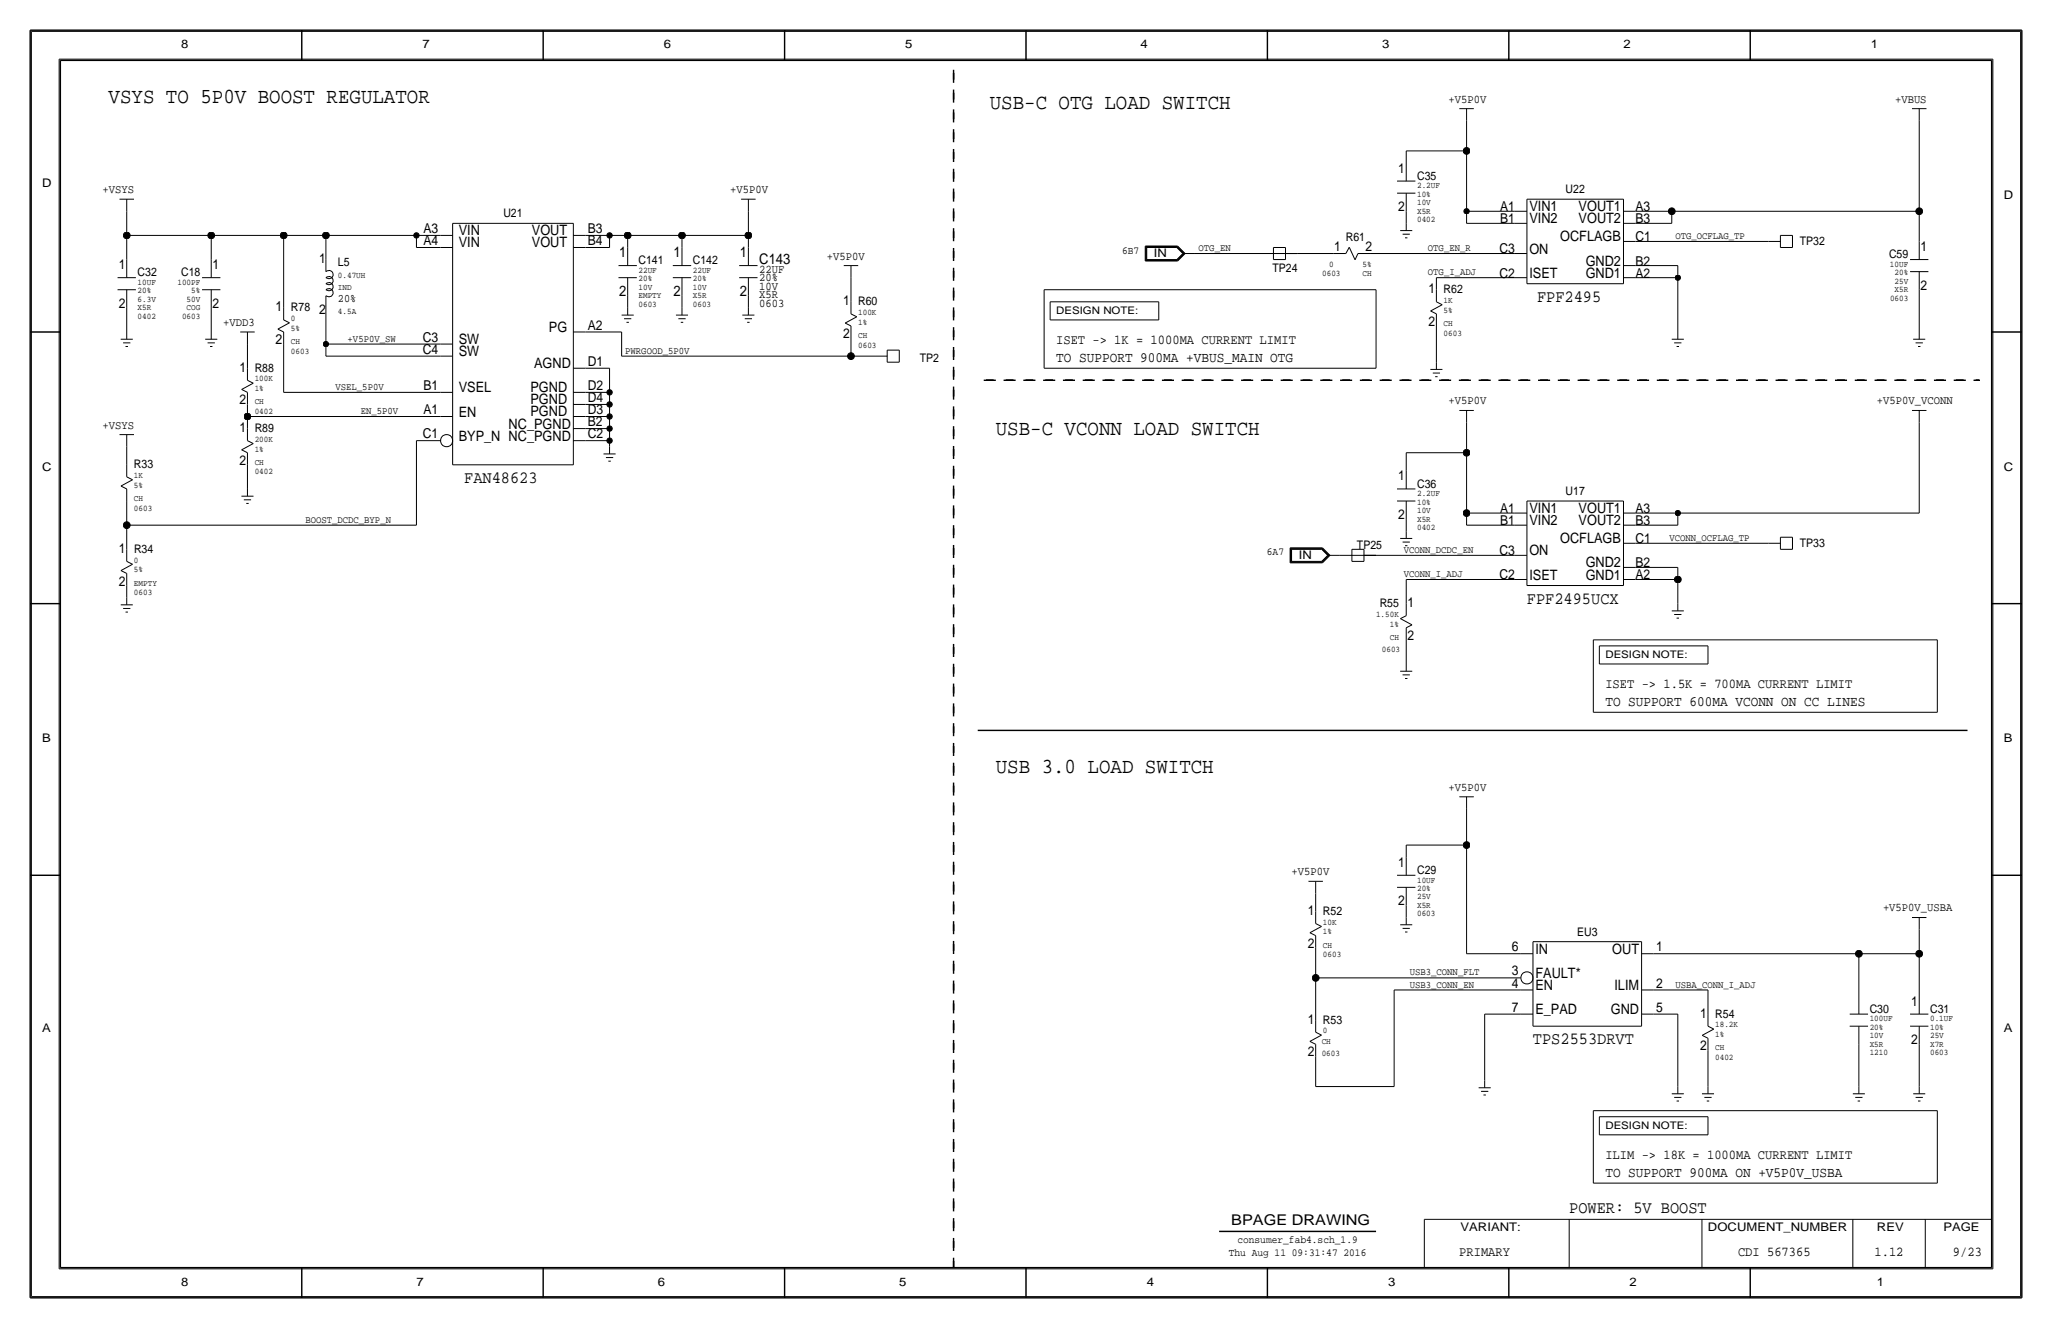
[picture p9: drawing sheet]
<svg xmlns="http://www.w3.org/2000/svg" width="432mm" height="279mm" viewBox="0 0 432 279" stroke-linecap="round" stroke-linejoin="round" font-family="sans-serif">
<g fill="none" stroke="#000" stroke-width=".21">
<path d="M6.6 6.6h418.6zM6.6 6.6v266.2zM12.4 12.4v254.6zM12.4 12.4h407zM419.4 12.4v254.6zM425.2 6.6v266.2zM294 38.1h3.8zM295.9 31.8v2.5zM295.9 31.8h12.7zM295.9 34.3v3.8zM307.1 22.9h3zM308.6 31.7v12.7z"/>
<path d="M308.6 25.4v6.4zM308.6 22.9v2.5zM402.3 22.9h3.1zM403.9 25.4v19.1zM403.9 22.9v2.5zM24.7 58.4h3.9zM25.1 41.9h3.1zM26.7 49.5h17.7zM26.7 49.5v5.1zM26.7 44.5v5zM26.7 41.9v2.5zM26.7 54.6v3.8z"/>
<path d="M42.5 58.4h3.9zM44.4 49.5h15.3zM44.4 49.5v5.1zM44.4 54.6v3.8zM59.7 49.5h8.9zM59.7 49.5v15.3zM68.6 49.5h19zM68.6 49.5v5.1zM68.6 54.6v2.6zM68.6 57.1a.89 .89 0 0 1 1.2 .1 .89 .89 0 0 1 0 1.2 .89 .89 0 0 1-1.2 0 .89 .89 0 0 1 1.2 0 .89 .89 0 0 1 0 1.3 .89 .89 0 0 1-1.2 0 .89 .89 0 0 1 1.2 0 .89 .89 0 0 1 0 1.3 .89 .89 0 0 1-1.2 0 .89 .89 0 0 1 1.2 0 .89 .89 0 0 1 0 1.2 .89 .89 0 0 1-1.2 0M87.6 49.5h5.1zM87.6 52.1h5.1z"/>
<path d="M87.6 49.5v2.6zM92.7 49.5h2.5zM92.7 52.1h2.5zM95.2 47h25.4zM95.2 47v50.8zM120.6 47v50.8zM120.7 52.1h2.5zM120.7 49.5h2.5zM123.2 49.5h5.1zM123.2 52.1h5.1zM128.3 49.5h3.8zM128.3 49.5v2.6z"/>
<path d="M130.1 55.9h3.9zM130.1 58.4h3.9zM132.1 49.5h11.4zM132.1 49.5v2.6zM132.1 58.4v3.8zM132.1 52.1v3.8zM141.6 55.9h3.8zM141.6 58.4h3.8zM143.5 49.5h14zM143.5 49.5v2.6zM143.5 58.4v3.8zM143.5 52.1v3.8z"/>
<path d="M155.5 55.9h3.9zM155.5 58.4h3.9zM156 41.9h3zM157.5 44.4v5.1zM157.5 49.5v2.6zM157.5 41.9v2.5zM157.5 58.4v3.8zM157.5 52.1v3.8zM177.5 55.9h3.1zM179.1 58.4v5.1zM179.1 55.9v2.5zM241 51.8v3.1z"/>
<path d="M241 54.9h6.8zM241 51.8h6.8zM241.1 51.9v2.9zM241.1 54.8h6.7zM241.1 51.9h6.7zM241.2 52v2.7zM241.2 54.7h6.5zM241.2 52h6.5zM241.3 52.1h6.3zM241.3 52.1v2.5zM241.3 54.6h6.3zM247.6 52.1l1.3 1.2z"/>
<path d="M247.6 54.6l1.3-1.3zM247.7 54.7l1.4-1.4zM247.7 52l1.4 1.3zM247.8 51.9l1.4 1.4zM247.8 54.8l1.4-1.5zM247.8 51.8l1.6 1.5zM247.8 54.9l1.6-1.6zM248.9 53.3h2.6zM251.5 53.3h21.5zM268 54.6h2.5zM268 52.1v2.5zM268 52.1h2.5z"/>
<path d="M270.5 52.1v2.5zM270.5 53.3h2.5zM273 53.3h7.7zM280.7 53.3h2.5zM283.9 52l1.2 2.7zM283.9 52l-.7 1.3zM285.7 53.3l-.6 1.4zM285.8 53.3h2.5zM288.3 53.3h30.5zM294 40.6h3.8zM294.6 48.5h2.6zM295.1 49.3h1.6z"/>
<path d="M295.7 50h.5zM295.9 44.4v2.6zM295.9 47v1.5zM295.9 40.6v3.8zM302.3 58.4h16.5zM302.3 58.4v2.6zM308.6 47h10.2zM308.6 44.4h10.2zM308.6 44.5v2.5zM318.8 58.4h2.5zM318.8 44.4h2.5zM318.8 53.3h2.5z"/>
<path d="M318.8 47h2.5zM321.3 59.7h20.3zM321.3 41.9v17.8zM321.3 41.9h20.3zM341.6 58.4h2.6zM341.6 55.9h2.6zM341.6 50.8h2.6zM341.6 44.4h2.6zM341.6 47h2.6zM341.6 41.9v17.8zM344.2 58.4h8.9zM344.2 44.4h7.6z"/>
<path d="M344.2 50.8h27.9zM344.2 55.9h8.9zM344.2 47h7.6zM351.8 44.4v2.6zM351.8 44.4h52.1zM353.1 55.9v2.5zM353.1 58.4v11.4zM372.1 50.8h2.6zM374.6 52.1h2.6zM374.6 49.5h2.6zM374.6 49.5v2.6zM377.2 49.5v2.6z"/>
<path d="M401.9 54.6h3.9zM401.9 57.2h3.9zM403.9 44.5v6.3zM403.9 57.1v3.9zM403.9 50.8v3.8zM24.7 61h3.9zM25.4 71.4h2.5zM25.9 72.1h1.5zM26.4 72.9h.5zM26.7 64.8v5zM26.7 69.8v1.6zM26.7 61v3.8z"/>
<path d="M42.5 61h3.9zM43.2 71.4h2.5zM43.7 72.1h1.5zM44.2 72.9h.5zM44.4 64.8v5zM44.4 69.8v1.6zM44.4 61v3.8zM50.5 69.8h3.1zM52.1 72.4v5.1zM52.1 77.5v2.5zM52.1 69.8v2.6zM58.5 69.2l1.2 .6z"/>
<path d="M58.5 69.2l2.4-1.3zM59.7 72.4v10.1zM59.7 64.8v2.5zM59.7 67.3l1.2 .6zM59.7 69.9v2.5zM68.6 64.8v7.6zM68.6 72.4h24.1zM68.6 72.4v2.5zM68.6 74.9h24.1zM68.6 62.2v2.6zM92.7 74.9h2.5zM92.7 72.4h2.5z"/>
<path d="M120.7 69.8h2.5zM120.7 77.5h2.5zM123.2 77.5h5.1zM123.2 69.8h7.6zM128.3 77.5v5zM130.8 69.8v5.1zM130.8 74.9h48.3zM130.8 66.3h2.5zM131.3 67.1h1.5zM131.8 67.8h.5zM132.1 62.2v2.6zM132.1 64.8v1.5z"/>
<path d="M142.2 66.3h2.6zM142.7 67.1h1.6zM143.3 67.8h.5zM143.5 62.2v2.6zM143.5 64.8v1.5zM156.2 66.3h2.5zM156.7 67.1h1.5zM157.2 67.8h.5zM157.5 62.2v2.6zM157.5 64.8v1.5zM177.9 68l2.4-1.4zM177.9 68l1.2 .6z"/>
<path d="M179.1 74.9h5.1zM179.1 71.1v3.8zM179.1 63.5v2.5zM179.1 66l1.2 .6zM179.1 68.6v2.5zM184.1 74.9h2.6zM186.7 73.7h2.5zM186.7 73.7v2.5zM186.7 76.2h2.5zM189.2 73.7v2.5zM219.7 61v16.5zM219.7 77.5h69.9z"/>
<path d="M219.7 61h69.9zM221 63.5h22.8zM221 63.5v3.8zM221 67.3h22.8zM243.8 63.5v3.8zM289.6 61v16.5zM301 77.7h2.5zM301 65.4l2.5-1.3zM301 65.4l1.3 .6zM301.5 78.5h1.5zM302 79.2h.5zM302.3 68.6v7.6z"/>
<path d="M302.3 76.2v1.5zM302.3 61v2.5zM302.3 63.5l1.2 .6zM302.3 66v2.6zM351.8 71.4h2.5zM352.3 72.1h1.5zM352.8 72.9h.5zM353.1 69.8v1.6zM402.6 71.4h2.5zM403.1 72.1h1.5zM403.6 72.9h.5zM403.9 61v8.8z"/>
<path d="M403.9 69.8v1.6zM25.1 91.4h3.1zM26.7 94v3.8zM26.7 91.4v2.6zM26.7 97.8v2.5zM50.9 94.6l1.2 .6zM50.9 81.9l1.2 .6zM50.9 94.6l2.4-1.3zM50.9 81.9l2.4-1.3zM52.1 87.6h40.6zM52.1 97.8v5.1zM52.1 85.1v2.5z"/>
<path d="M52.1 87.6v2.6zM52.1 90.2v2.5zM52.1 92.7l1.2 .6zM52.1 95.3v2.5zM52.1 80l1.2 .6zM52.1 82.6v2.5zM59.7 82.5h33zM87.6 92.7v17.8zM87.6 92.7h5.1zM92.7 82.5h2.5zM92.7 87.6h2.5zM95.2 97.8h25.4z"/>
<path d="M120.7 82.5h2.5zM120.7 92.7h2.5zM120.7 90.2h2.5zM120.7 85.1h2.5zM120.7 87.6h2.5zM123.2 85.1h5.1zM123.2 92.7h5.1zM123.2 90.2h5.1zM123.2 87.6h5.1zM123.2 82.5h5.1zM127 95.5h2.5zM127.5 96.3h1.5z"/>
<path d="M128 97h.5zM128.3 90.2v2.5zM128.3 92.7v1.3zM128.3 87.6v2.6zM128.3 85.1v2.5zM128.3 82.5v2.6zM128.3 94v1.5zM295.9 95.2h12.7zM295.9 95.2v3.9zM295.9 99.1v3.8zM307.1 86.4h3zM308.6 95.2v12.7z"/>
<path d="M308.6 88.9v6.3zM308.6 86.4v2.5zM402.3 86.4h3.1zM403.9 88.9v19zM403.9 86.4v2.5zM25.5 102.3l1.2 .6zM25.5 102.3l2.4-1.4zM26.7 110.5h60.9zM26.7 105.4v5.1zM26.7 110.5v5.1zM26.7 100.3l1.2 .6zM26.7 102.9v2.5z"/>
<path d="M26.7 115.6v2.5zM26.7 118.1l1.2 .6zM50.8 104.4h2.5zM51.3 105.2h1.5zM51.8 105.9h.5zM52.1 102.9v1.5zM271.5 115.3h6.8zM271.5 115.3v3.1zM271.5 118.4h6.8zM271.6 115.4v2.9zM271.6 118.3h6.6zM271.6 115.4h6.6z"/>
<path d="M271.7 115.5v2.7zM271.7 118.2h6.5zM271.7 115.5h6.5zM271.8 115.6h6.3zM271.8 115.6v2.5zM271.8 118.1h6.3zM278.1 115.6l1.3 1.2zM278.2 118.2l1.4-1.4zM278.2 115.5l1.4 1.3zM278.2 118.3l1.5-1.5zM278.2 115.4l1.5 1.4zM278.3 118.4l1.6-1.6z"/>
<path d="M278.3 115.3l1.6 1.5zM279.4 116.8h2.5zM279.4 116.8l-1.3 1.3zM281.9 116.8h7.7zM284.5 115.6h2.5zM284.5 118.1h2.5zM284.5 115.6v2.5zM287 115.6v2.5zM287 116.8h2.6zM289.6 116.8h29.2zM294 102.9h3.8zM294 105.4h3.8z"/>
<path d="M294.6 113.3h2.6zM295.1 114h1.6zM295.7 114.8h.5zM295.9 109.2v2.6zM295.9 111.8v1.5zM295.9 105.4v3.8zM308.6 107.9h10.2zM308.6 107.9v2.6zM308.6 110.5h10.2zM318.8 107.9h2.5zM318.8 116.8h2.5zM318.8 110.5h2.5z"/>
<path d="M321.3 105.4v17.8zM321.3 105.4h20.3zM341.6 119.4h2.6zM341.6 114.3h2.6zM341.6 107.9h2.6zM341.6 110.5h2.6zM341.6 105.4v17.8zM344.2 110.5h8.9zM344.2 107.9h8.9zM344.2 114.3h27.9zM344.2 119.4h8.9zM353.1 108v2.5z"/>
<path d="M353.1 119.4v2.5zM353.1 107.9h50.8zM372.1 114.3h2.6zM374.6 115.6h2.6zM374.6 113h2.6zM374.6 113v2.6zM377.2 113v2.6zM25.4 127.3h2.5zM25.5 120l1.2 .7zM25.5 120l2.4-1.3zM25.9 128h1.5zM26.4 128.8h.5z"/>
<path d="M26.7 123.2v2.5zM26.7 120.7v2.5zM26.7 125.7v1.6zM294.7 130.1l1.2-.6zM294.7 130.1l2.4 1.4zM295.9 121.9h22.9zM295.9 132.1l1.2-.6zM295.9 134.6v5.1zM295.9 121.9v5.1zM295.9 139.7v1.5zM295.9 127v2.5zM295.9 132.1v2.5z"/>
<path d="M318.8 121.9h2.5zM321.3 123.2h20.3zM335.3 134.6h72.4zM335.3 134.6v15.3zM336.5 135.9h22.9zM336.5 135.9v3.8zM336.5 139.7h22.9zM341.6 121.9h2.6zM344.2 121.9h8.9zM351.8 128.5h2.5zM352.3 129.3h1.5zM352.8 130h.5z"/>
<path d="M353.1 121.9v5.1zM353.1 127v1.5zM359.4 135.9v3.8zM407.7 134.6v15.3zM294.6 141.2h2.6zM295.1 142h1.6zM295.7 142.7h.5zM335.3 149.9h72.4zM295.9 177.8h12.7zM295.9 177.8v2.5zM307.1 167.6h3zM308.6 177.8v22.9z"/>
<path d="M308.6 170.2v7.6zM308.6 167.6v2.6zM275.3 185.4h3.1zM275.6 196.2l2.5-1.3zM275.6 196.2l1.3 .7zM276.9 188v3.8zM276.9 199.4v6.3zM276.9 191.8v2.5zM276.9 194.3l1.2 .6zM276.9 196.8v2.6zM276.9 185.4v2.6zM294 184.1h3.8z"/>
<path d="M294 186.7h3.8zM294.6 194.6h2.6zM295.1 195.3h1.6zM295.7 196.1h.5zM295.9 190.5v2.5zM295.9 186.7v3.8zM295.9 180.3v3.8zM295.9 193v1.6zM322.6 198.1h22.8zM322.6 198.1v17.8zM345.4 198.1v17.8zM402.3 193h3.1z"/>
<path d="M403.9 195.6v5.1zM403.9 193v2.6zM275.6 219.1l2.5-1.3zM275.6 219.1l1.3 .6zM276.9 205.7v8.9zM276.9 214.6v2.6zM276.9 217.2l1.2 .6zM276.9 219.7v2.5zM276.9 205.7h43.1zM293.4 208.3v20.3zM293.4 208.3h26.6zM308.6 200.7h11.4z"/>
<path d="M312.4 213.4v13.9zM312.4 213.4h7.6zM320 213.4h2.6zM320 200.7h2.6zM320 208.3h2.6zM322.6 215.9h22.8zM345.4 213.4h2.6zM345.4 208.3h2.6zM345.4 200.7h2.6zM348 208.3h11.4zM348 213.4h5.1zM348 200.7h43.2z"/>
<path d="M353.1 213.4v15.2zM358.2 217.8l2.4-1.3zM358.2 217.8l1.2 .6zM359.4 208.3v5.1zM359.4 213.4v2.5zM359.4 215.9l1.2 .6zM359.4 218.4v2.6zM389.2 213.4h3.9zM389.2 215.9h3.9zM391.2 219.7v8.9zM391.2 200.7v8.8zM391.2 200.7h12.7z"/>
<path d="M391.2 215.9v3.8zM391.2 209.6v3.8zM401.9 213.4h3.9zM401.9 215.9h3.9zM403.9 219.7v8.9zM403.9 200.7v8.8zM403.9 215.9v3.8zM403.9 209.6v3.8zM276.9 228.6h16.5zM276.9 222.2v6.4zM311.1 228.9h2.6zM311.7 229.6h1.5z"/>
<path d="M312.2 230.4h.5zM312.4 227.3v1.6zM335.3 233.7h72.4zM335.3 233.7v15.2zM336.5 234.9h22.9zM336.5 234.9v3.9zM336.5 238.8h22.9zM351.8 230.1h2.5zM352.3 230.9h1.5zM352.8 231.6h.5zM353.1 228.6v1.5zM358.1 230.1h2.6z"/>
<path d="M358.6 230.9h1.6zM359.2 231.6h.5zM359.4 221v7.6zM359.4 235v3.8zM359.4 228.6v1.5zM389.9 230.1h2.5zM390.4 230.9h1.5zM390.9 231.6h.5zM391.2 228.6v1.5zM402.6 230.1h2.5zM403.1 230.9h1.5zM403.6 231.6h.5z"/>
<path d="M403.9 228.6v1.5zM407.7 233.7v15.2zM299.7 256.5v10.2zM299.7 256.5h119.4zM330.2 256.5v10.2zM335.3 248.9h72.4zM358.1 256.5v10.2zM389.9 256.5v10.2zM405.1 256.5v10.2zM6.6 272.8h418.6zM12.4 267h407z"/>
<circle cx="94" cy="92.7" r="1.28"/>
<circle cx="321.3" cy="205.8" r="1.28"/>
</g>
<path d="M200.7 14v252.7zM207 80h209.6zM205.7 153.7h208.3z" fill="none" stroke="#000" stroke-width=".3" stroke-dasharray="2.1" stroke-linecap="butt"/>
<g fill="#000" stroke="#000" stroke-width=".21">
<circle cx="308.6" cy="31.7" r=".71"/>
<circle cx="26.7" cy="49.5" r=".71"/>
<circle cx="44.5" cy="49.5" r=".71"/>
<circle cx="59.7" cy="49.5" r=".71"/>
<circle cx="68.6" cy="49.5" r=".71"/>
<circle cx="87.6" cy="49.5" r=".56"/>
<circle cx="128.3" cy="49.5" r=".56"/>
<circle cx="132.1" cy="49.5" r=".71"/>
<circle cx="143.5" cy="49.5" r=".71"/>
<circle cx="157.5" cy="49.5" r=".71"/>
<circle cx="308.6" cy="44.4" r=".56"/>
<circle cx="351.8" cy="44.4" r=".71"/>
<circle cx="353.1" cy="58.4" r=".56"/>
<circle cx="403.9" cy="44.4" r=".71"/>
<circle cx="68.6" cy="72.4" r=".56"/>
<circle cx="179.1" cy="74.9" r=".71"/>
<circle cx="52.1" cy="87.6" r=".71"/>
<circle cx="128.3" cy="90.2" r=".56"/>
<circle cx="128.3" cy="85.1" r=".56"/>
<circle cx="128.3" cy="87.6" r=".56"/>
<circle cx="128.3" cy="92.7" r=".56"/>
<circle cx="128.3" cy="82.5" r=".56"/>
<circle cx="308.6" cy="95.2" r=".71"/>
<circle cx="26.7" cy="110.5" r=".71"/>
<circle cx="308.6" cy="107.9" r=".71"/>
<circle cx="353.1" cy="107.9" r=".56"/>
<circle cx="353.1" cy="121.9" r=".71"/>
<circle cx="308.6" cy="177.8" r=".71"/>
<circle cx="276.9" cy="205.7" r=".71"/>
<circle cx="391.2" cy="200.7" r=".71"/>
<circle cx="403.9" cy="200.7" r=".71"/>
</g>
<g fill="none" stroke="#000" stroke-width=".3">
<path d="M6.3 6.4v266.7zM6.4 6.4h419zM12.7 12.7h406.4zM12.7 12.7v254zM63.5 6.4v6.3zM114.3 6.4v6.3zM165.1 6.4v6.3zM215.9 6.3v6.4zM266.7 6.4v6.3zM317.5 6.4v6.3zM368.3 6.4v6.3zM419.1 12.7v254z"/>
<path d="M425.4 6.4v266.7zM6.3 69.8h6.4zM419.1 69.8h6.3zM6.3 127h6.4zM419.1 127h6.3zM6.3 184.1h6.4zM419.1 184.1h6.3zM256.5 259.1h33.1zM6.4 273h419zM12.7 266.7h406.4zM63.5 266.7v6.4zM114.3 266.7v6.4z"/>
<path d="M165.1 266.7v6.4zM215.9 266.7v6.3zM266.7 266.7v6.4zM317.5 266.7v6.4zM368.3 266.7v6.4z"/>
</g>
<g font-size="4.5">
<text x="22.9" y="21.6">VSYS TO 5P0V BOOST REGULATOR</text>
<text x="208.3" y="22.9">USB-C OTG LOAD SWITCH</text>
<text x="209.5" y="91.4">USB-C VCONN LOAD SWITCH</text>
<text x="209.5" y="162.6">USB 3.0 LOAD SWITCH</text>
</g>
<g font-size="3.6">
<text x="323.4" y="63.5">FPF2495</text>
<text x="97.7" y="101.6">FAN48623</text>
<text x="321.3" y="127">FPF2495UCX</text>
<text x="322.6" y="219.7">TPS2553DRVT</text>
<text x="330.2" y="255.3">POWER: 5V BOOST</text>
</g>
<g font-size="3.1">
<text x="130.3" y="54.1">1</text>
<text x="141.7" y="54.1">1</text>
<text x="155.7" y="54.1">1</text>
<text x="159.8" y="55.6">C143</text>
<text x="130.3" y="62.2">2</text>
<text x="141.7" y="62.2">2</text>
<text x="155.7" y="62.2">2</text>
<text x="259.1" y="257.8">BPAGE DRAWING</text>
</g>
<g font-size="3">
<text x="321.8" y="47">VIN2</text>
<text x="321.8" y="44.5">VIN1</text>
<text x="332.2" y="44.4">VOUT1</text>
<text x="332.2" y="47">VOUT2</text>
<text x="96.5" y="49.5">VIN</text>
<text x="96.5" y="52.1">VIN</text>
<text x="111.9" y="52.1">VOUT</text>
<text x="111.9" y="49.5">VOUT</text>
<text x="321.8" y="53.3">ON</text>
<text x="328.3" y="50.8">OCFLAGB</text>
<text x="321.8" y="58.4">ISET</text>
<text x="333.7" y="58.4">GND1</text>
<text x="333.7" y="55.9">GND2</text>
<text x="115.5" y="69.8">PG</text>
<text x="96.5" y="74.9">SW</text>
<text x="96.5" y="72.4">SW</text>
<text x="112.4" y="77.5">AGND</text>
<text x="222.2" y="76.2">TO SUPPORT 900MA +VBUS_MAIN OTG</text>
<text x="96.5" y="82.5">VSEL</text>
<text x="111.6" y="82.5">PGND</text>
<text x="96.5" y="87.6">EN</text>
<text x="111.6" y="85.1">PGND</text>
<text x="111.6" y="87.6">PGND</text>
<text x="96.5" y="92.7">BYP_N NC_PGND</text>
<text x="107" y="90.2">NC_PGND</text>
<text x="321.8" y="108">VIN1</text>
<text x="332.2" y="107.9">VOUT1</text>
<text x="321.8" y="110.5">VIN2</text>
<text x="332.2" y="110.5">VOUT2</text>
<text x="321.8" y="116.8">ON</text>
<text x="328.3" y="114.3">OCFLAGB</text>
<text x="333.7" y="119.4">GND2</text>
<text x="321.8" y="121.9">ISET</text>
<text x="333.7" y="121.9">GND1</text>
<text x="337.8" y="148.6">TO SUPPORT 600MA VCONN ON CC LINES</text>
<text x="323.1" y="200.7">IN</text>
<text x="339.3" y="200.7">OUT</text>
<text x="323.1" y="205.7">FAULT*</text>
<text x="323.1" y="208.3">EN</text>
<text x="339.7" y="208.3">ILIM</text>
<text x="323.1" y="213.4">E_PAD</text>
<text x="339" y="213.4">GND</text>
<text x="337.8" y="247.6">TO SUPPORT 900MA ON +V5P0V_USBA</text>
</g>
<g font-size="2.9">
<text x="294.2" y="36.3">1</text>
<text x="294.2" y="44.4">2</text>
<text x="315.7" y="44.4">A1</text>
<text x="315.7" y="47">B1</text>
<text x="344.2" y="44.4">A3</text>
<text x="344.2" y="47">B3</text>
<text x="89.1" y="51.6">A4</text>
<text x="89.1" y="49">A3</text>
<text x="123.7" y="51.6">B4</text>
<text x="123.7" y="49">B3</text>
<text x="280.7" y="52.8">1</text>
<text x="287.3" y="52.8">2</text>
<text x="315.5" y="53.3">C3</text>
<text x="344.2" y="50.8">C1</text>
<text x="404.1" y="52.8">1</text>
<text x="25" y="56.6">1</text>
<text x="44.7" y="56.6">1</text>
<text x="67.2" y="55.4">1</text>
<text x="315.5" y="58.4">C2</text>
<text x="344.2" y="58.4">A2</text>
<text x="344.2" y="55.9">B2</text>
<text x="25" y="64.8">2</text>
<text x="44.7" y="64.8">2</text>
<text x="58" y="65.5">1</text>
<text x="177.4" y="64.3">1</text>
<text x="300.6" y="61.7">1</text>
<text x="404.1" y="61">2</text>
<text x="67.2" y="66">2</text>
<text x="88.9" y="71.9">C3</text>
<text x="123.7" y="69.3">A2</text>
<text x="177.4" y="71.1">2</text>
<text x="300.6" y="68.6">2</text>
<text x="58" y="72.4">2</text>
<text x="88.9" y="74.4">C4</text>
<text x="123.7" y="77">D1</text>
<text x="222.2" y="72.4">ISET -&gt; 1K = 1000MA CURRENT LIMIT</text>
<text x="50.4" y="78.2">1</text>
<text x="89.1" y="82">B1</text>
<text x="123.7" y="82">D2</text>
<text x="50.4" y="85.1">2</text>
<text x="89.1" y="87.1">A1</text>
<text x="123.7" y="84.6">D4</text>
<text x="123.7" y="87.1">D3</text>
<text x="123.7" y="89.7">B2</text>
<text x="50.4" y="90.9">1</text>
<text x="88.9" y="92.2">C1</text>
<text x="123.7" y="92.2">C2</text>
<text x="50.4" y="97.8">2</text>
<text x="294.2" y="101.1">1</text>
<text x="315.7" y="108">A1</text>
<text x="344.2" y="107.9">A3</text>
<text x="294.2" y="109.2">2</text>
<text x="315.7" y="110.5">B1</text>
<text x="344.2" y="110.5">B3</text>
<text x="25" y="116.3">1</text>
<text x="315.5" y="116.8">C3</text>
<text x="344.2" y="119.4">B2</text>
<text x="344.2" y="114.3">C1</text>
<text x="25" y="123.2">2</text>
<text x="315.5" y="121.9">C2</text>
<text x="344.2" y="121.9">A2</text>
<text x="296.2" y="127.8">1</text>
<text x="296.2" y="134.6">2</text>
<text x="337.8" y="144.8">ISET -&gt; 1.5K = 700MA CURRENT LIMIT</text>
<text x="294.2" y="182.4">1</text>
<text x="294.2" y="190.5">2</text>
<text x="275.2" y="192.5">1</text>
<text x="275.2" y="199.4">2</text>
<text x="318.1" y="200.1">6</text>
<text x="348.5" y="200.1">1</text>
<text x="318.1" y="205.2">3</text>
<text x="318.1" y="207.8">4</text>
<text x="348.5" y="207.8">2</text>
<text x="275.2" y="215.4">1</text>
<text x="318.1" y="212.8">7</text>
<text x="348.5" y="212.8">5</text>
<text x="357.7" y="214.1">1</text>
<text x="402.2" y="211.6">1</text>
<text x="357.7" y="221">2</text>
<text x="402.2" y="219.7">2</text>
<text x="275.2" y="222.2">2</text>
<text x="337.8" y="243.8">ILIM -&gt; 18K = 1000MA CURRENT LIMIT</text>
<text x="307.1" y="264.2">PRIMARY</text>
<text x="365.7" y="264.2">CDI 567365</text>
<text x="394.5" y="264.2">1.12</text>
<text x="411" y="264.2">9/23</text>
</g>
<g font-size="2.5">
<text x="38.1" y="10.2">8</text>
<text x="88.9" y="10.2">7</text>
<text x="139.7" y="10.2">6</text>
<text x="190.5" y="10.2">5</text>
<text x="240" y="10.2">4</text>
<text x="290.8" y="10.2">3</text>
<text x="341.6" y="10.2">2</text>
<text x="393.7" y="10.2">1</text>
<text x="304.8" y="21.6">+V5P0V</text>
<text x="398.8" y="21.6">+VBUS</text>
<text x="8.9" y="39.4">D</text>
<text x="21.6" y="40.6">+VSYS</text>
<text x="153.7" y="40.6">+V5P0V</text>
<text x="298.2" y="37.8">C35</text>
<text x="329.4" y="40.6">U22</text>
<text x="421.6" y="41.9">D</text>
<text x="105.9" y="45.7">U21</text>
<text x="283.2" y="50.8">R61</text>
<text x="378.7" y="51.6">TP32</text>
<text x="29" y="58.2">C32</text>
<text x="38.1" y="58.2">C18</text>
<text x="71.1" y="55.9">L5</text>
<text x="134.4" y="55.6">C141</text>
<text x="145.8" y="55.6">C142</text>
<text x="159.8" y="59.2">20%</text>
<text x="159.8" y="57.4">22UF</text>
<text x="174" y="54.6">+V5P0V</text>
<text x="242.8" y="54.1">IN</text>
<text x="267.8" y="57.2">TP24</text>
<text x="397.5" y="54.4">C59</text>
<text x="61.2" y="65.5">R78</text>
<text x="159.8" y="64.5">0603</text>
<text x="159.8" y="62.7">X5R</text>
<text x="159.8" y="61">10V</text>
<text x="180.6" y="64.3">R60</text>
<text x="303.8" y="61.7">R62</text>
<text x="47" y="68.6">+VDD3</text>
<text x="193.6" y="76.2">TP2</text>
<text x="53.6" y="78.2">R88</text>
<text x="304.8" y="85.1">+V5P0V</text>
<text x="395" y="85.1">+V5P0V_VCONN</text>
<text x="21.6" y="90.2">+VSYS</text>
<text x="53.6" y="90.9">R89</text>
<text x="8.9" y="99.1">C</text>
<text x="28.2" y="98.6">R33</text>
<text x="421.6" y="99.1">C</text>
<text x="298.2" y="102.6">C36</text>
<text x="329.4" y="104.1">U17</text>
<text x="28.2" y="116.3">R34</text>
<text x="273.3" y="117.6">IN</text>
<text x="285.5" y="115.6">TP25</text>
<text x="378.7" y="115.1">TP33</text>
<text x="290.3" y="127.8">R55</text>
<text x="8.9" y="156.2">B</text>
<text x="421.6" y="156.2">B</text>
<text x="304.8" y="166.4">+V5P0V</text>
<text x="271.8" y="184.1">+V5P0V</text>
<text x="298.2" y="183.9">C29</text>
<text x="396.2" y="191.8">+V5P0V_USBA</text>
<text x="278.4" y="192.5">R52</text>
<text x="331.9" y="196.9">EU3</text>
<text x="278.4" y="215.4">R53</text>
<text x="360.9" y="214.1">R54</text>
<text x="393.4" y="213.1">C30</text>
<text x="406.1" y="213.1">C31</text>
<text x="8.9" y="217.2">A</text>
<text x="421.6" y="217.2">A</text>
<text x="307.3" y="259.1">VARIANT:</text>
<text x="359.4" y="259.1">DOCUMENT_NUMBER</text>
<text x="395" y="259.1">REV</text>
<text x="408.9" y="259.1">PAGE</text>
<text x="38.1" y="270.5">8</text>
<text x="87.6" y="270.5">7</text>
<text x="138.4" y="270.5">6</text>
<text x="189.2" y="270.5">5</text>
<text x="241.3" y="270.5">4</text>
<text x="292.1" y="270.5">3</text>
<text x="342.9" y="270.5">2</text>
<text x="395" y="270.5">1</text>
</g>
<text font-size="2.4" x="71.1" y="63.5">20%</text>
<g font-size="2.3">
<text x="236.1" y="53.3">6B7</text>
<text x="266.6" y="116.8">6A7</text>
<text x="260.4" y="261.6">consumer_fab4.sch_1.9</text>
<text x="258.6" y="264.2">Thu Aug 11 09:31:47 2016</text>
</g>
<g font-size="2.2">
<text x="222.2" y="66">DESIGN NOTE:</text>
<text x="337.8" y="138.4">DESIGN NOTE:</text>
<text x="337.8" y="237.5">DESIGN NOTE:</text>
</g>
<g font-size="2.1">
<text x="252.2" y="52.8">OTG_EN</text>
<text x="300.5" y="52.8">OTG_EN_R</text>
<text x="352.6" y="50.3">OTG_OCFLAG_TP</text>
<text x="300.5" y="57.9">OTG_I_ADJ</text>
<text x="73.2" y="71.9">+V5P0V_SW</text>
<text x="131.6" y="74.4">PWRGOOD_5P0V</text>
<text x="70.6" y="82">VSEL_5P0V</text>
<text x="75.9" y="87.1">EN_5P0V</text>
<text x="64.3" y="110">BOOST_DCDC_BYP_N</text>
<text x="351.3" y="113.8">VCONN_OCFLAG_TP</text>
<text x="295.4" y="116.3">VCONN_DCDC_EN</text>
<text x="295.4" y="121.4">VCONN_I_ADJ</text>
<text x="296.7" y="207.8">USB3_CONN_EN</text>
<text x="296.7" y="205.2">USB3_CONN_FLT</text>
<text x="352.6" y="207.8">USBA_CONN_I_ADJ</text>
</g>
<g font-size="1.8">
<text x="298.2" y="41.4">10%</text>
<text x="298.2" y="39.6">2.2UF</text>
<text x="298.2" y="43.2">10V</text>
<text x="298.2" y="45">X5R</text>
<text x="298.2" y="46.7">0402</text>
<text x="29" y="59.9">10UF</text>
<text x="37.3" y="59.9">100PF</text>
<text x="71.1" y="58.4">0.47UH</text>
<text x="134.4" y="59.2">20%</text>
<text x="134.4" y="57.4">22UF</text>
<text x="145.8" y="57.4">22UF</text>
<text x="145.8" y="59.2">20%</text>
<text x="278.2" y="58.2">0603</text>
<text x="279.7" y="56.1">0</text>
<text x="286.7" y="56.1">5%</text>
<text x="286.7" y="58.1">CH</text>
<text x="397.7" y="56.1">10UF</text>
<text x="398.7" y="57.9">20%</text>
<text x="398.7" y="59.7">25V</text>
<text x="29" y="63.5">6.3V</text>
<text x="29" y="65.3">X5R</text>
<text x="29" y="61.7">20%</text>
<text x="39.3" y="63.5">50V</text>
<text x="39.3" y="65.3">COG</text>
<text x="40.2" y="61.7">5%</text>
<text x="71.1" y="61">IND</text>
<text x="134.4" y="64.5">0603</text>
<text x="134.4" y="62.7">EMPTY</text>
<text x="134.4" y="61">10V</text>
<text x="145.8" y="61">10V</text>
<text x="145.8" y="62.7">X5R</text>
<text x="145.8" y="64.5">0603</text>
<text x="303.8" y="63.8">1K</text>
<text x="303.8" y="65.8">5%</text>
<text x="397.7" y="63.2">0603</text>
<text x="398.7" y="61.5">X5R</text>
<text x="29" y="67.1">0402</text>
<text x="38.3" y="67.1">0603</text>
<text x="61.2" y="67.6">0</text>
<text x="61.2" y="69.6">5%</text>
<text x="71.1" y="66">4.5A</text>
<text x="180.6" y="66.3">100K</text>
<text x="180.6" y="68.3">1%</text>
<text x="180.6" y="71.1">CH</text>
<text x="303.8" y="68.6">CH</text>
<text x="303.8" y="70.6">0603</text>
<text x="61.2" y="72.4">CH</text>
<text x="61.2" y="74.4">0603</text>
<text x="180.6" y="73.2">0603</text>
<text x="53.6" y="80.3">100K</text>
<text x="53.6" y="82.3">1%</text>
<text x="53.6" y="87.1">0402</text>
<text x="53.6" y="85.1">CH</text>
<text x="53.6" y="95">1%</text>
<text x="53.6" y="93">200K</text>
<text x="28.2" y="100.6">1K</text>
<text x="53.6" y="99.8">0402</text>
<text x="53.6" y="97.8">CH</text>
<text x="28.2" y="105.4">CH</text>
<text x="28.2" y="107.4">0603</text>
<text x="28.2" y="102.6">5%</text>
<text x="298.2" y="104.4">2.2UF</text>
<text x="298.2" y="107.9">10V</text>
<text x="298.2" y="106.2">10%</text>
<text x="298.2" y="111.5">0402</text>
<text x="298.2" y="109.7">X5R</text>
<text x="28.2" y="118.4">0</text>
<text x="28.2" y="125.2">0603</text>
<text x="28.2" y="120.4">5%</text>
<text x="28.2" y="123.2">EMPTY</text>
<text x="289.6" y="129.8">1.50K</text>
<text x="292.5" y="131.8">1%</text>
<text x="290.8" y="137.2">0603</text>
<text x="292.5" y="134.6">CH</text>
<text x="298.2" y="185.7">10UF</text>
<text x="298.2" y="189.2">25V</text>
<text x="298.2" y="191">X5R</text>
<text x="298.2" y="187.5">20%</text>
<text x="278.4" y="194.6">10K</text>
<text x="278.4" y="196.6">1%</text>
<text x="298.2" y="192.8">0603</text>
<text x="278.4" y="199.4">CH</text>
<text x="278.4" y="201.4">0603</text>
<text x="393.4" y="214.9">100UF</text>
<text x="406.1" y="214.9">0.1UF</text>
<text x="278.1" y="219.7">CH</text>
<text x="278.4" y="217.4">0</text>
<text x="360.9" y="221">CH</text>
<text x="360.9" y="216.2">18.2K</text>
<text x="360.9" y="218.2">1%</text>
<text x="393.4" y="220.2">X5R</text>
<text x="393.4" y="216.7">20%</text>
<text x="393.4" y="222">1210</text>
<text x="393.4" y="218.4">10V</text>
<text x="406.1" y="220.2">X7R</text>
<text x="406.1" y="222">0603</text>
<text x="406.1" y="216.7">10%</text>
<text x="406.1" y="218.4">25V</text>
<text x="278.1" y="222.2">0603</text>
<text x="360.9" y="223">0402</text>
</g>
</svg>
